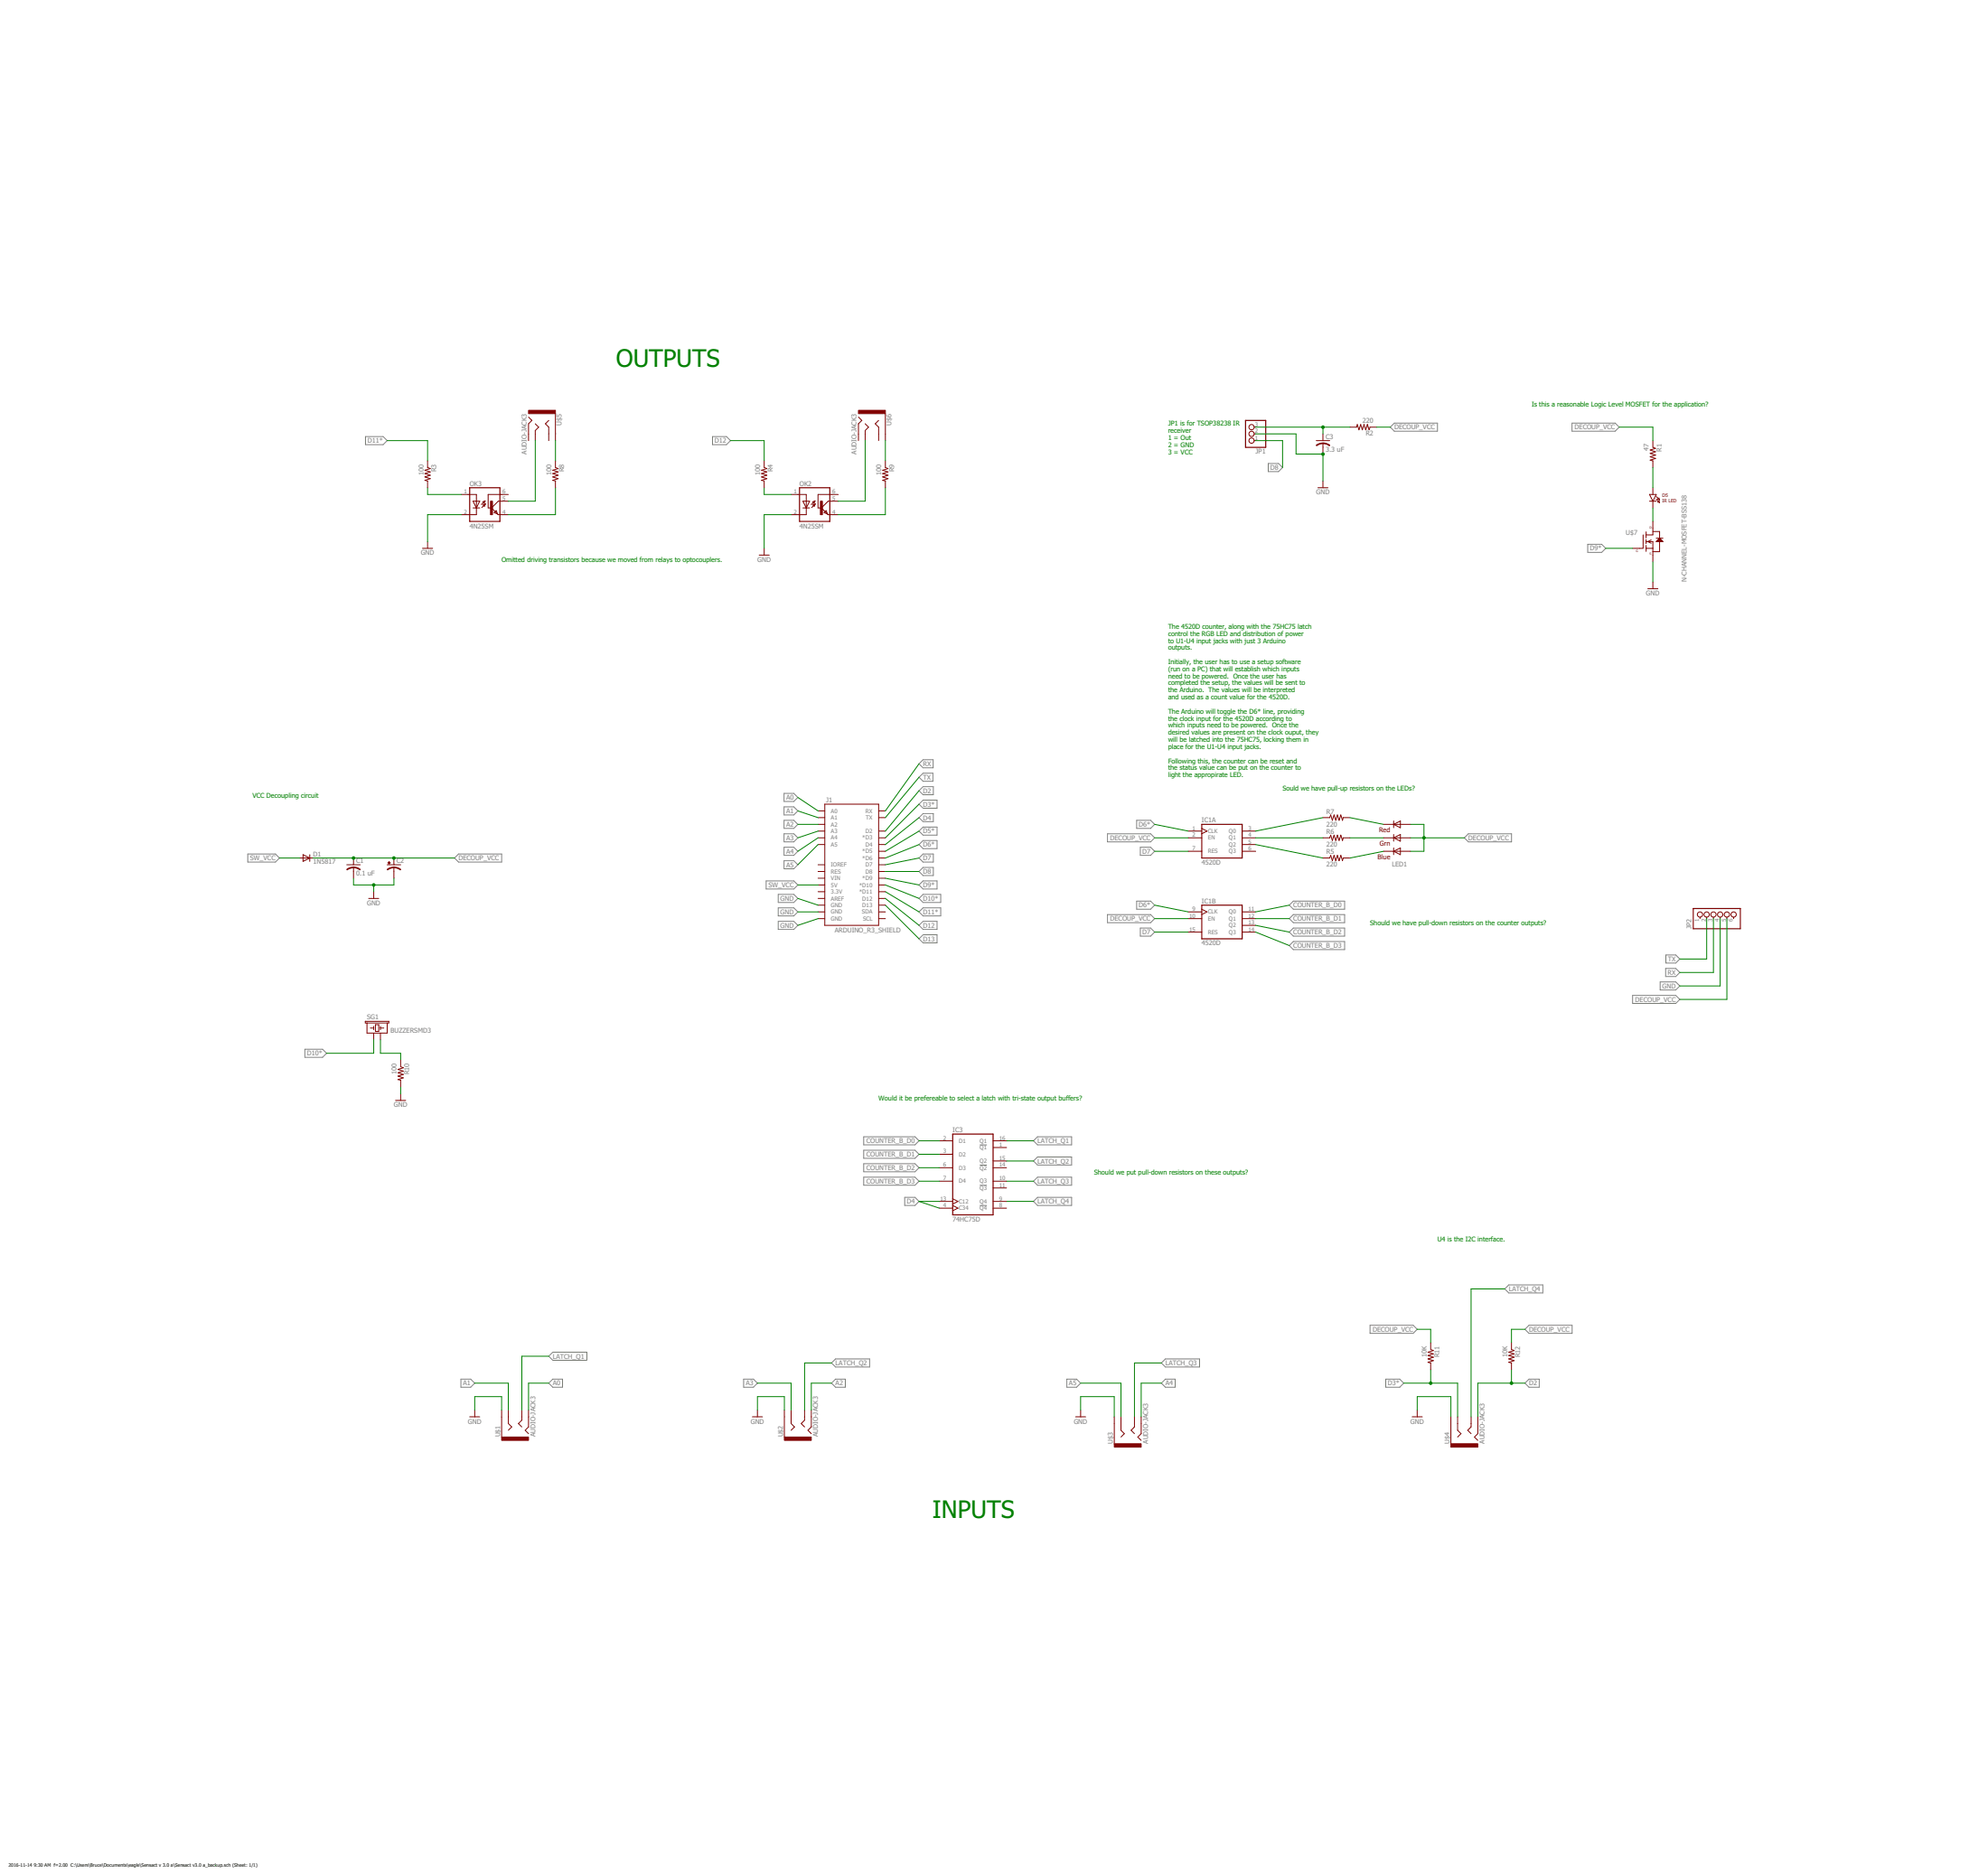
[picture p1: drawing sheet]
<svg xmlns="http://www.w3.org/2000/svg" width="1500mm" height="1414mm" viewBox="0 0 1500 1414" stroke-linecap="round" stroke-linejoin="round" font-family="sans-serif">
<g fill="none" stroke="#808080" stroke-width=".68">
<path d="M1186 319h33l3 3-3 3h-33zM276 329h13l3 3-3 3h-13zM538 329h10l3 3-3 3h-10zM1049 322l3-3h33v6h-33zM957 350h8l3 3-3 3h-8zM1198 411h11l3 3-3 3h-11zM693 576l3-3h8v6h-8zM592 599h7l3 3-3 3h-7zM693 586l3-3h8v6h-8zM693 597l3-3h8v6h-8zM592 609h7l3 3-3 3h-7zM592 619h7l3 3-3 3h-7z"/>
<path d="M693 607l3-3h11v6h-11zM693 617l3-3h8v6h-8zM858 619h10l3 3-3 3h-10zM592 629h7l3 3-3 3h-7zM592 639h7l3 3-3 3h-7zM693 627l3-3h11v6h-11zM693 637l3-3h11v6h-11zM836 629h32l3 3-3 3h-32zM860 639h8l3 3-3 3h-8zM1105 632l3-3h33v6h-33zM187 644h21l3 3-3 3h-21zM346 644h33v6h-33l-3-3z"/>
<path d="M592 649h7l3 3-3 4h-7zM693 658l3-4h8v7h-8zM696 644h8v6h-8l-3-3zM578 665h21l3 3-3 3h-21zM587 675h12l3 3-3 3h-12zM693 678l3-3h14v6h-14zM693 668l3-3h11v6h-11zM858 680h10l3 3-3 3h-10zM587 685h12l3 3-3 3h-12zM587 695h12l3 3-3 3h-12zM693 688l3-3h14v6h-14zM693 698l3-3h11v6h-11z"/>
<path d="M836 690h32l3 3-3 3h-32zM973 693l3-3h39v6h-39zM973 683l3-3h39v6h-39zM693 708l3-3h11v6h-11zM860 700h8l3 3-3 3h-8zM973 703l3-3h39v6h-39zM973 713l3-3h39v6h-39zM1257 731h7l3 3-3 3h-7zM1257 721h7l3 3-3 3h-7zM1232 751h32l3 3-3 3h-32zM1253 741h11l3 3-3 3h-11zM230 792h13l3 3-3 3h-13z"/>
<path d="M652 858h38l3 3-3 3h-38zM652 868h38l3 3-3 3h-38zM652 878h38l3 3-3 3h-38zM739 864h6M739 879h6M780 861l3-3h26v6h-26zM780 876l3-3h26v6h-26zM652 888h38l3 3-3 3h-38zM739 894h6M780 891l3-3h26v6h-26zM683 903h7l3 3-3 4h-7zM739 910h6"/>
<path d="M780 906l3-3h26v7h-26zM1135 972l3-3h26v7h-26zM1034 1000h32l3 3-3 3h-32zM1151 1003l3-3h32v6h-32zM414 1023l3-3h26v6h-26zM627 1028l3-3h26v6h-26zM879 1025h26v6h-26l-3-3zM348 1041h7l3 3-3 3h-7zM414 1044l3-3h7v6h-7zM561 1041h7l4 3-4 3h-7zM630 1041h8v6h-8l-3-3zM805 1041h7l3 3-3 3h-7z"/>
<path d="M879 1041h8v6h-8l-3-3zM1046 1041h10l3 3-3 3h-10zM1154 1041h7v6h-7l-3-3z"/>
</g>
<g fill="none" stroke="#800000" stroke-width=".68">
<path d="M399 315l2 2-2 3v12M404 320l2 2-2 3v7M414 317l-2 3 2 2v10M419 312v20M648 315l2 2-2 3v12M653 320l2 2-2 3v7M663 317l-3 3 3 2v10M668 312v20M946 332h1M946 327h1M946 322h1M993 332h10"/>
<path d="M998 327v5M998 334v9M1019 322h5v-2l1 4 2-4 1 4 1-4 1 4 2-4 1 4 1-2h5M1247 332v6h2l-4 2 4 1-4 1 4 1-4 2 4 1-4 1 2 1v5M323 348v5l2 1-4 1 4 1-4 1 4 2-4 1 4 1-4 1 2 1v5M419 348v5l2 1-4 1 4 1-4 1 4 2-4 1 4 1-4 1 2 1v5M577 348v5l2 1-4 1 4 1-4 1 4 2-4 1 4 1-4 1 2 1v5M668 348v5l2 1-4 1 4 1-4 1 4 2-4 1 4 1-4 1 2 1v5M348 373h11v15h-11M357 378h5l-3 5zM364 379l2-1-1 2zM366 378l-3 3"/>
<path d="M384 373h-16v10h2M384 378h-8l-5 5 5 5h8M597 373h11v15h-11M606 378h5l-3 5zM613 379l2-1-1 2zM615 378l-3 3M632 373h-15v10h2M632 378h-7l-5 5 5 5h7M994 368h8M998 363v5M1245 373h5l-3 5zM1245 378h5"/>
<path d="M1247 368v5M1247 378v5M1250 377l2 2M1250 375l2 2M1251 379h1M1251 377h1M1252 378v1M1252 376v1M357 383h5M365 381l1-1v2zM366 380l-3 3M374 385l1 3-2-1z"/>
<path d="M606 383h5M613 381l2-1-1 2zM615 380l-3 3M622 387l1-2 1 3zM1247 393v11h-5M319 414h7M323 409v5M573 419h7M577 414v5M1232 414h8M1240 404v10M1242 409h5v15"/>
<path d="M1242 414h5M1242 401v5M1242 407v3M1242 411v5M1246 407l-3 2 3 1M1247 401h5v5M1250 409l2-3 3 3zM1250 406h5M1250 408h5M1250 408h4M1251 408h3M1251 407h3"/>
<path d="M1251 407h2M1252 407h1M1252 406h.1M1252 409v7h-5M1247 439v5M1243 444h8M617 612h5M617 617h5M622 607h41v91h-41zM663 612h5M663 617h5M998 617h5l1-2 1 4 2-4 1 4 1-4 1 4 2-4 1 4v-2h6"/>
<path d="M1052 619v6M617 627h5M617 632h5M617 637h5M617 622h5M663 627h5M663 632h5M663 637h5M897 627h10M897 632h10M907 625l4 2-4 2M937 627h10"/>
<path d="M937 632h10M937 637h10M998 632h5l1-2 1 4 2-4 1 4 1-4 1 4 2-4 1 4v-2h6M1044 632h20M1044 622h20M1052 630v5M1052 640v5M1052 622l5-3v6zM1052 632l5-2v5zM226 647h10M229 645l5 2-5 3zM234 645v5"/>
<path d="M262 652h10M267 647v5M267 654v9M292 652h10M297 647v5M297 654v9M617 652h5M617 658h5M663 642h5M663 647h5M663 652h5M663 658h5"/>
<path d="M897 642h10M937 642h10M998 647h5l1-2 1 4 2-4 1 4 1-4 1 4 2-4 1 4v-2h6M1044 642h20M1052 642l5-2v5zM278 678h8M282 673v5M617 663h5M617 668h5M617 673h5M617 678h5M663 663h5"/>
<path d="M663 668h5M663 673h5M663 678h5M617 683h5M617 688h5M617 693h5M663 683h5M663 688h5M663 693h5M897 688h10M897 693h10M907 686l4 2-4 2"/>
<path d="M937 698h10M937 688h10M937 693h10M1283 692v1M1288 692v1M1293 692v1M1298 692v1M1303 692v1M1308 692v1M897 703h10M937 703h10M276 771h17v1h-17z"/>
<path d="M277 772v7h15v-7M279 776h3M282 774v3M282 779v6M283 773h3v5h-3zM287 776h3M287 774v3M287 779v6M302 800v5l2 1-4 1 4 1-4 1 4 2-4 1 4 1-4 2h2v5M298 830h8M302 825v5M709 861h10"/>
<path d="M709 871h10M749 866h10M749 861h10M749 876h10M709 881h10M709 891h10M749 881h10M749 891h10M749 896h10M709 912h10M709 906h10M719 910l4 2-4 2"/>
<path d="M719 904l4 2-4 2M749 912h10M749 906h10M1079 1013v5l3 1-5 1 5 2-5 1 5 1-5 1 5 2-5 1h2v5M1140 1013v5l2 1-4 1 4 2-4 1 4 1-4 1 4 2-4 1h2v5M354 1069h8M358 1064v5M378 1064v20M384 1064v10l2 3-2 2M394 1064v8l-3 2 3 3M399 1064v13l-3 2 3 3M568 1069h7"/>
<path d="M572 1064v5M592 1064v20M597 1064v10l2 3-2 2M607 1064v8l-2 2 2 3M612 1064v13l-2 2 2 3M812 1069h7M815 1064v5M841 1069v20M846 1069v10l2 3-2 2M856 1069v8l-3 2 3 3M861 1069v13l-2 2 2 3M1066 1069h7"/>
<path d="M1069 1064v5M1095 1069v20M1100 1069v10l2 3-2 2M1110 1069v8l-3 2 3 3M1115 1069v13l-2 2 2 3"/>
<circle cx="944" cy="327" r="2"/>
<circle cx="944" cy="322" r="2"/>
<circle cx="944" cy="332" r="2"/>
<circle cx="1283" cy="690" r="2"/>
<circle cx="1288" cy="690" r="2"/>
<circle cx="1293" cy="690" r="2"/>
<circle cx="1298" cy="690" r="2"/>
<circle cx="1303" cy="690" r="2"/>
<circle cx="1308" cy="690" r="2"/>
</g>
<g fill="#800000" stroke="#800000" stroke-width=".68">
<path d="M267 654l2 1 3 1-3-1h-2z" fill-rule="evenodd"/>
<path d="M262 656l2-1 3-1v1h-3l-2 1z" fill-rule="evenodd"/>
<path d="M998 334l3 1 2 1-3-1h-2z" fill-rule="evenodd"/>
<path d="M993 336l3-1 2-1v1h-2l-3 1z" fill-rule="evenodd"/>
<path d="M297 654l3 1 2 1-3-1h-2z" fill-rule="evenodd"/>
<path d="M292 656l3-1 2-1v1h-3l-2 1z" fill-rule="evenodd"/>
</g>
<g fill="#800000" stroke="#800000" stroke-width=".68">
<path d="M399 310h20v2h-20z"/>
<path d="M648 310h20v2h-20z"/>
<path d="M378 1084h21v3h-21z"/>
<path d="M592 1084h20v3h-20z"/>
<path d="M841 1089h20v3h-20z"/>
<path d="M1095 1089h20v3h-20z"/>
<path d="M293 651h1z"/>
<path d="M293 650l1 2z"/>
<path d="M619 378h2v10h-2z"/>
<path d="M370 378h2v10h-2z"/>
</g>
<path d="M940 317h15v21h-15zM354 368h23v25h-23zM603 368h23v25h-23zM907 622h30v25h-30zM907 683h30v25h-30zM1278 685h35v16h-35zM719 856h30v61h-30z" fill="none" stroke="#800000" stroke-width=".83"/>
<g fill="none" stroke="#008000" stroke-width=".68">
<path d="M292 332h31v16M404 332v46h-20M419 332v16M551 332h26v16M653 332v46h-21M668 332v16M947 322h72M947 327h31v16h20v20M947 332h21v21M998 322v5M1039 322h10M1222 322h25v10"/>
<path d="M1247 353v15M323 368v5h25M419 368v20h-35M577 368v5h20M668 368v20h-36M348 388h-25v21M597 388h-20v26M1247 383v10M1212 414h20M1247 424v15M693 576l-25 36M693 586l-25 31"/>
<path d="M693 597l-25 30M602 602l15 10M602 612l15 5M693 607l-25 25M693 617l-25 20M998 617l-51 10M1019 617l25 5M602 622h15M617 627l-15 5M617 632l-15 10M617 637l-15 15M693 627l-25 15"/>
<path d="M693 637l-25 10M871 632h26M871 622l26 5M947 632h51M947 637l51 10M1019 632h25M1064 622h10v20h-10M1064 632h41M211 647h15M236 647h107M668 658h25M693 647l-25 5"/>
<path d="M871 642h26M1044 642l-25 5M267 663v5h30v-5M282 668v5M602 668h15M602 678l15 5M668 663l25 5M668 668l25 10M668 673l25 15M668 678l25 20M602 688h15M617 693l-15 5"/>
<path d="M668 683l25 25M871 693h26M871 683l26 5M947 693h26M947 698l26 5M973 683l-26 5M1288 693v31h-21M1293 693v41h-26M1298 693v51h-31M1303 693v61h-36M871 703h26M947 703l26 10"/>
<path d="M282 785v10h-36M287 785v10h15v5M302 820v5M693 861h16M693 871h16M759 861h21M759 876h21M693 891h16M693 881h16M759 891h21M709 906h-16l16 6M759 906h21"/>
<path d="M1135 972h-25v97M1069 1003h10v10M1151 1003h-11v10M414 1023h-20v41M627 1028h-20v36M876 1028h-20v41M1079 1033v11M1140 1033v11M358 1044h26v20M414 1044h-15v20M572 1044h25v20M627 1044h-15v20"/>
<path d="M815 1044h31v25M876 1044h-15v25M1059 1044h41v25M1151 1044h-36v25M358 1064v-10h20v10M572 1064v-10h20v10M815 1064v-10h26v15M1069 1064v-10h26v15"/>
</g>
<g fill="#008000" stroke="#008000" stroke-width=".68">
<circle cx="1074" cy="632" r="1"/>
<circle cx="267" cy="647" r="1"/>
<circle cx="297" cy="647" r="1"/>
<circle cx="282" cy="668" r="1"/>
<circle cx="998" cy="343" r="1"/>
<circle cx="1140" cy="1044" r="1"/>
<circle cx="1079" cy="1044" r="1"/>
<circle cx="998" cy="322" r="1"/>
</g>
<g font-size="18.2" fill="#008000">
<text x="465" y="277">OUTPUTS</text>
<text x="704" y="1145">INPUTS</text>
</g>
<g font-size="5" fill="#008000">
<text x="1156" y="307">Is this a reasonable Logic Level MOSFET for the application?</text>
<text x="881" y="321">JP1 is for TSOP38238 IR</text>
<text x="881" y="327">receiver</text>
<text x="881" y="332">1 = Out</text>
<text x="881" y="337">2 = GND</text>
<text x="881" y="343">3 = VCC</text>
<text x="378" y="424">Omitted driving transistors because we moved from relays to optocouplers.</text>
<text x="881" y="474">The 4520D counter, along with the 75HC75 latch</text>
<text x="881" y="480">control the RGB LED and distribution of power</text>
<text x="881" y="485">to U1-U4 input jacks with just 3 Arduino</text>
<text x="881" y="490">outputs.</text>
<text x="881" y="501">Initially, the user has to use a setup software</text>
<text x="881" y="506">(run on a PC) that will establish which inputs</text>
<text x="881" y="512">need to be powered. Once the user has</text>
<text x="881" y="517">completed the setup, the values will be sent to</text>
<text x="881" y="522">the Arduino. The values will be interpreted</text>
<text x="881" y="528">and used as a count value for the 4520D.</text>
<text x="881" y="538">The Arduino will toggle the D6* line, providing</text>
<text x="881" y="544">the clock input for the 4520D according to</text>
<text x="881" y="549">which inputs need to be powered. Once the</text>
<text x="881" y="554">desired values are present on the clock ouput, they</text>
<text x="881" y="560">will be latched into the 75HC75, locking them in</text>
<text x="881" y="565">place for the U1-U4 input jacks.</text>
<text x="881" y="576">Following this, the counter can be reset and</text>
<text x="881" y="581">the status value can be put on the counter to</text>
<text x="881" y="586">light the appropirate LED.</text>
<text x="968" y="597">Sould we have pull-up resistors on the LEDs?</text>
<text x="191" y="602">VCC Decoupling circuit</text>
<text x="1034" y="698">Should we have pull-down resistors on the counter outputs?</text>
<text x="663" y="830">Would it be prefereable to select a latch with tri-state output buffers?</text>
<text x="826" y="886">Should we put pull-down resistors on these outputs?</text>
<text x="1085" y="937">U4 is the I2C interface.</text>
</g>
<g font-size="5" fill="#808080">
<text x="424" y="321" transform="rotate(-90 424 321)">U$5</text>
<text x="673" y="321" transform="rotate(-90 673 321)">U$6</text>
<text x="1028" y="319">220</text>
<text x="1030" y="329">R2</text>
<text x="1052" y="324">DECOUP_VCC</text>
<text x="1188" y="324">DECOUP_VCC</text>
<text x="277" y="334">D11*</text>
<text x="539" y="334">D12</text>
<text x="1000" y="331">C3</text>
<text x="1000" y="341">3.3 uF</text>
<text x="1244" y="340" transform="rotate(-90 1244 340)">47</text>
<text x="1254" y="341" transform="rotate(-90 1254 341)">R1</text>
<text x="397" y="343" transform="rotate(-90 397 343)">AUDIO-JACK3</text>
<text x="646" y="343" transform="rotate(-90 646 343)">AUDIO-JACK3</text>
<text x="947" y="342">JP1</text>
<text x="320" y="358" transform="rotate(-90 320 358)">100</text>
<text x="329" y="356" transform="rotate(-90 329 356)">R3</text>
<text x="416" y="358" transform="rotate(-90 416 358)">100</text>
<text x="426" y="356" transform="rotate(-90 426 356)">R8</text>
<text x="574" y="358" transform="rotate(-90 574 358)">100</text>
<text x="583" y="356" transform="rotate(-90 583 356)">R4</text>
<text x="665" y="358" transform="rotate(-90 665 358)">100</text>
<text x="675" y="356" transform="rotate(-90 675 356)">R9</text>
<text x="959" y="355">D8</text>
<text x="354" y="367">OK3</text>
<text x="603" y="367">OK2</text>
<text x="993" y="373">GND</text>
<text x="354" y="398">4N25SM</text>
<text x="603" y="398">4N25SM</text>
<text x="1227" y="404">U$7</text>
<text x="318" y="419">GND</text>
<text x="1200" y="415">D9*</text>
<text x="572" y="424">GND</text>
<text x="1273" y="439" transform="rotate(-90 1273 439)">N-CHANNEL-MOSFET-BSS138</text>
<text x="1242" y="449">GND</text>
<text x="696" y="578">RX</text>
<text x="696" y="588">TX</text>
<text x="696" y="598">D2</text>
<text x="593" y="603">A0</text>
<text x="623" y="605">J1</text>
<text x="696" y="609">D3*</text>
<text x="593" y="614">A1</text>
<text x="1001" y="614">R7</text>
<text x="593" y="624">A2</text>
<text x="696" y="619">D4</text>
<text x="859" y="624">D6*</text>
<text x="907" y="621">IC1A</text>
<text x="1001" y="624">220</text>
<text x="696" y="629">D5*</text>
<text x="1001" y="629">R6</text>
<text x="593" y="634">A3</text>
<text x="838" y="634">DECOUP_VCC</text>
<text x="1108" y="634">DECOUP_VCC</text>
<text x="696" y="639">D6*</text>
<text x="1001" y="639">220</text>
<text x="236" y="646">D1</text>
<text x="593" y="644">A4</text>
<text x="862" y="644">D7</text>
<text x="1001" y="644">R5</text>
<text x="189" y="649">SW_VCC</text>
<text x="236" y="652">1N5817</text>
<text x="269" y="651">C1</text>
<text x="299" y="651">C2</text>
<text x="346" y="649">DECOUP_VCC</text>
<text x="696" y="649">D7</text>
<text x="907" y="652">4520D</text>
<text x="1001" y="654">220</text>
<text x="1050" y="653">LED1</text>
<text x="593" y="654">A5</text>
<text x="696" y="659">D8</text>
<text x="269" y="661">0.1 uF</text>
<text x="580" y="669">SW_VCC</text>
<text x="696" y="669">D9*</text>
<text x="277" y="683">GND</text>
<text x="589" y="680">GND</text>
<text x="696" y="680">D10*</text>
<text x="907" y="682">IC1B</text>
<text x="589" y="690">GND</text>
<text x="696" y="690">D11*</text>
<text x="859" y="685">D6*</text>
<text x="976" y="685">COUNTER_B_D0</text>
<text x="838" y="695">DECOUP_VCC</text>
<text x="976" y="695">COUNTER_B_D1</text>
<text x="589" y="700">GND</text>
<text x="696" y="700">D12</text>
<text x="1276" y="701" transform="rotate(-90 1276 701)">JP2</text>
<text x="630" y="703">ARDUINO_R3_SHIELD</text>
<text x="862" y="705">D7</text>
<text x="976" y="705">COUNTER_B_D2</text>
<text x="696" y="710">D13</text>
<text x="907" y="713">4520D</text>
<text x="976" y="715">COUNTER_B_D3</text>
<text x="1259" y="725">TX</text>
<text x="1258" y="736">RX</text>
<text x="1254" y="746">GND</text>
<text x="1234" y="756">DECOUP_VCC</text>
<text x="277" y="769">SG1</text>
<text x="295" y="779">BUZZERSMD3</text>
<text x="232" y="796">D10*</text>
<text x="299" y="811" transform="rotate(-90 299 811)">100</text>
<text x="309" y="811" transform="rotate(-90 309 811)">R10</text>
<text x="297" y="835">GND</text>
<text x="719" y="854">IC3</text>
<text x="654" y="863">COUNTER_B_D0</text>
<text x="783" y="863">LATCH_Q1</text>
<text x="654" y="873">COUNTER_B_D1</text>
<text x="783" y="878">LATCH_Q2</text>
<text x="654" y="883">COUNTER_B_D2</text>
<text x="654" y="893">COUNTER_B_D3</text>
<text x="783" y="893">LATCH_Q3</text>
<text x="684" y="908">D4</text>
<text x="783" y="908">LATCH_Q4</text>
<text x="719" y="922">74HC75D</text>
<text x="1138" y="974">LATCH_Q4</text>
<text x="1036" y="1005">DECOUP_VCC</text>
<text x="1154" y="1005">DECOUP_VCC</text>
<text x="417" y="1025">LATCH_Q1</text>
<text x="1076" y="1024" transform="rotate(-90 1076 1024)">10K</text>
<text x="1086" y="1024" transform="rotate(-90 1086 1024)">R11</text>
<text x="1137" y="1024" transform="rotate(-90 1137 1024)">10K</text>
<text x="1147" y="1024" transform="rotate(-90 1147 1024)">R12</text>
<text x="630" y="1030">LATCH_Q2</text>
<text x="879" y="1030">LATCH_Q3</text>
<text x="349" y="1045">A1</text>
<text x="417" y="1045">A0</text>
<text x="563" y="1045">A3</text>
<text x="630" y="1045">A2</text>
<text x="807" y="1045">A5</text>
<text x="879" y="1045">A4</text>
<text x="1047" y="1045">D3*</text>
<text x="1154" y="1045">D2</text>
<text x="353" y="1074">GND</text>
<text x="566" y="1074">GND</text>
<text x="810" y="1074">GND</text>
<text x="1064" y="1074">GND</text>
<text x="377" y="1084" transform="rotate(-90 377 1084)">U$1</text>
<text x="404" y="1084" transform="rotate(-90 404 1084)">AUDIO-JACK3</text>
<text x="591" y="1084" transform="rotate(-90 591 1084)">U$2</text>
<text x="617" y="1084" transform="rotate(-90 617 1084)">AUDIO-JACK3</text>
<text x="840" y="1089" transform="rotate(-90 840 1089)">U$3</text>
<text x="866" y="1089" transform="rotate(-90 866 1089)">AUDIO-JACK3</text>
<text x="1094" y="1089" transform="rotate(-90 1094 1089)">U$4</text>
<text x="1120" y="1089" transform="rotate(-90 1120 1089)">AUDIO-JACK3</text>
</g>
<g font-size="5" fill="#800000">
<text x="1040" y="628">Red</text>
<text x="1041" y="638">Grn</text>
<text x="1039" y="648">Blue</text>
</g>
<g font-size="4.3" fill="#808080">
<text x="947" y="322">3</text>
<text x="947" y="327">2</text>
<text x="947" y="332">1</text>
<text x="350" y="372">1</text>
<text x="379" y="372">6</text>
<text x="379" y="377">5</text>
<text x="599" y="372">1</text>
<text x="628" y="372">6</text>
<text x="628" y="377">5</text>
<text x="350" y="388">2</text>
<text x="379" y="388">4</text>
<text x="599" y="388">2</text>
<text x="628" y="388">4</text>
<text x="627" y="613">A0</text>
<text x="653" y="613">RX</text>
<text x="627" y="618">A1</text>
<text x="627" y="624">A2</text>
<text x="653" y="618">TX</text>
<text x="627" y="629">A3</text>
<text x="653" y="629">D2</text>
<text x="900" y="626">1</text>
<text x="911" y="629">CLK</text>
<text x="927" y="629">Q0</text>
<text x="942" y="626">3</text>
<text x="627" y="634">A4</text>
<text x="651" y="634">*D3</text>
<text x="900" y="631">2</text>
<text x="911" y="634">EN</text>
<text x="927" y="634">Q1</text>
<text x="942" y="631">4</text>
<text x="627" y="639">A5</text>
<text x="653" y="639">D4</text>
<text x="900" y="642">7</text>
<text x="927" y="639">Q2</text>
<text x="942" y="637">5</text>
<text x="942" y="642">6</text>
<text x="651" y="644">*D5</text>
<text x="911" y="644">RES</text>
<text x="927" y="644">Q3</text>
<text x="627" y="654">IOREF</text>
<text x="651" y="649">*D6</text>
<text x="653" y="654">D7</text>
<text x="627" y="659">RES</text>
<text x="653" y="659">D8</text>
<text x="627" y="664">VIN</text>
<text x="651" y="664">*D9</text>
<text x="627" y="669">5V</text>
<text x="648" y="669">*D10</text>
<text x="627" y="674">3.3V</text>
<text x="648" y="674">*D11</text>
<text x="627" y="679">AREF</text>
<text x="651" y="679">D12</text>
<text x="627" y="684">GND</text>
<text x="627" y="690">GND</text>
<text x="650" y="690">SDA</text>
<text x="651" y="684">D13</text>
<text x="900" y="687">9</text>
<text x="911" y="690">CLK</text>
<text x="927" y="690">Q0</text>
<text x="942" y="687">11</text>
<text x="627" y="695">GND</text>
<text x="651" y="695">SCL</text>
<text x="897" y="692">10</text>
<text x="911" y="695">EN</text>
<text x="927" y="695">Q1</text>
<text x="942" y="692">12</text>
<text x="1282" y="695" transform="rotate(-90 1282 695)">1</text>
<text x="1287" y="695" transform="rotate(-90 1287 695)">2</text>
<text x="1292" y="695" transform="rotate(-90 1292 695)">3</text>
<text x="1297" y="695" transform="rotate(-90 1297 695)">4</text>
<text x="1302" y="695" transform="rotate(-90 1302 695)">5</text>
<text x="1307" y="695" transform="rotate(-90 1307 695)">6</text>
<text x="927" y="700">Q2</text>
<text x="942" y="697">13</text>
<text x="897" y="703">15</text>
<text x="911" y="705">RES</text>
<text x="927" y="705">Q3</text>
<text x="942" y="703">14</text>
<text x="712" y="860">2</text>
<text x="724" y="862">D1</text>
<text x="739" y="862">Q1</text>
<text x="754" y="860">16</text>
<text x="739" y="867">Q1</text>
<text x="754" y="865">1</text>
<text x="712" y="870">3</text>
<text x="724" y="872">D2</text>
<text x="754" y="875">15</text>
<text x="712" y="880">6</text>
<text x="739" y="878">Q2</text>
<text x="754" y="880">14</text>
<text x="724" y="883">D3</text>
<text x="739" y="883">Q2</text>
<text x="712" y="891">7</text>
<text x="724" y="893">D4</text>
<text x="739" y="893">Q3</text>
<text x="754" y="891">10</text>
<text x="739" y="898">Q3</text>
<text x="754" y="896">11</text>
<text x="709" y="906">13</text>
<text x="754" y="906">9</text>
<text x="712" y="911">4</text>
<text x="724" y="908">C12</text>
<text x="739" y="908">Q4</text>
<text x="754" y="911">8</text>
<text x="724" y="913">C34</text>
<text x="739" y="913">Q4</text>
</g>
<g font-size="3.6" fill="#800000">
<text x="1254" y="375">D5</text>
<text x="1254" y="379">IR LED</text>
</g>
<g font-size="3.5">
<text x="6" y="1409">2016-11-14</text>
<text x="25" y="1409">9:30 AM f=2.00 C:\Users\Bruce\Documents\eagle\Sensact v 3.0 a\Sensact v3.0 a_backup.sch (Sheet: 1/1)</text>
</g>
<g font-size="2.3" fill="#800000">
<text x="1245" y="398">D</text>
<text x="1234" y="416">G</text>
<text x="1245" y="419">S</text>
</g>
</svg>
